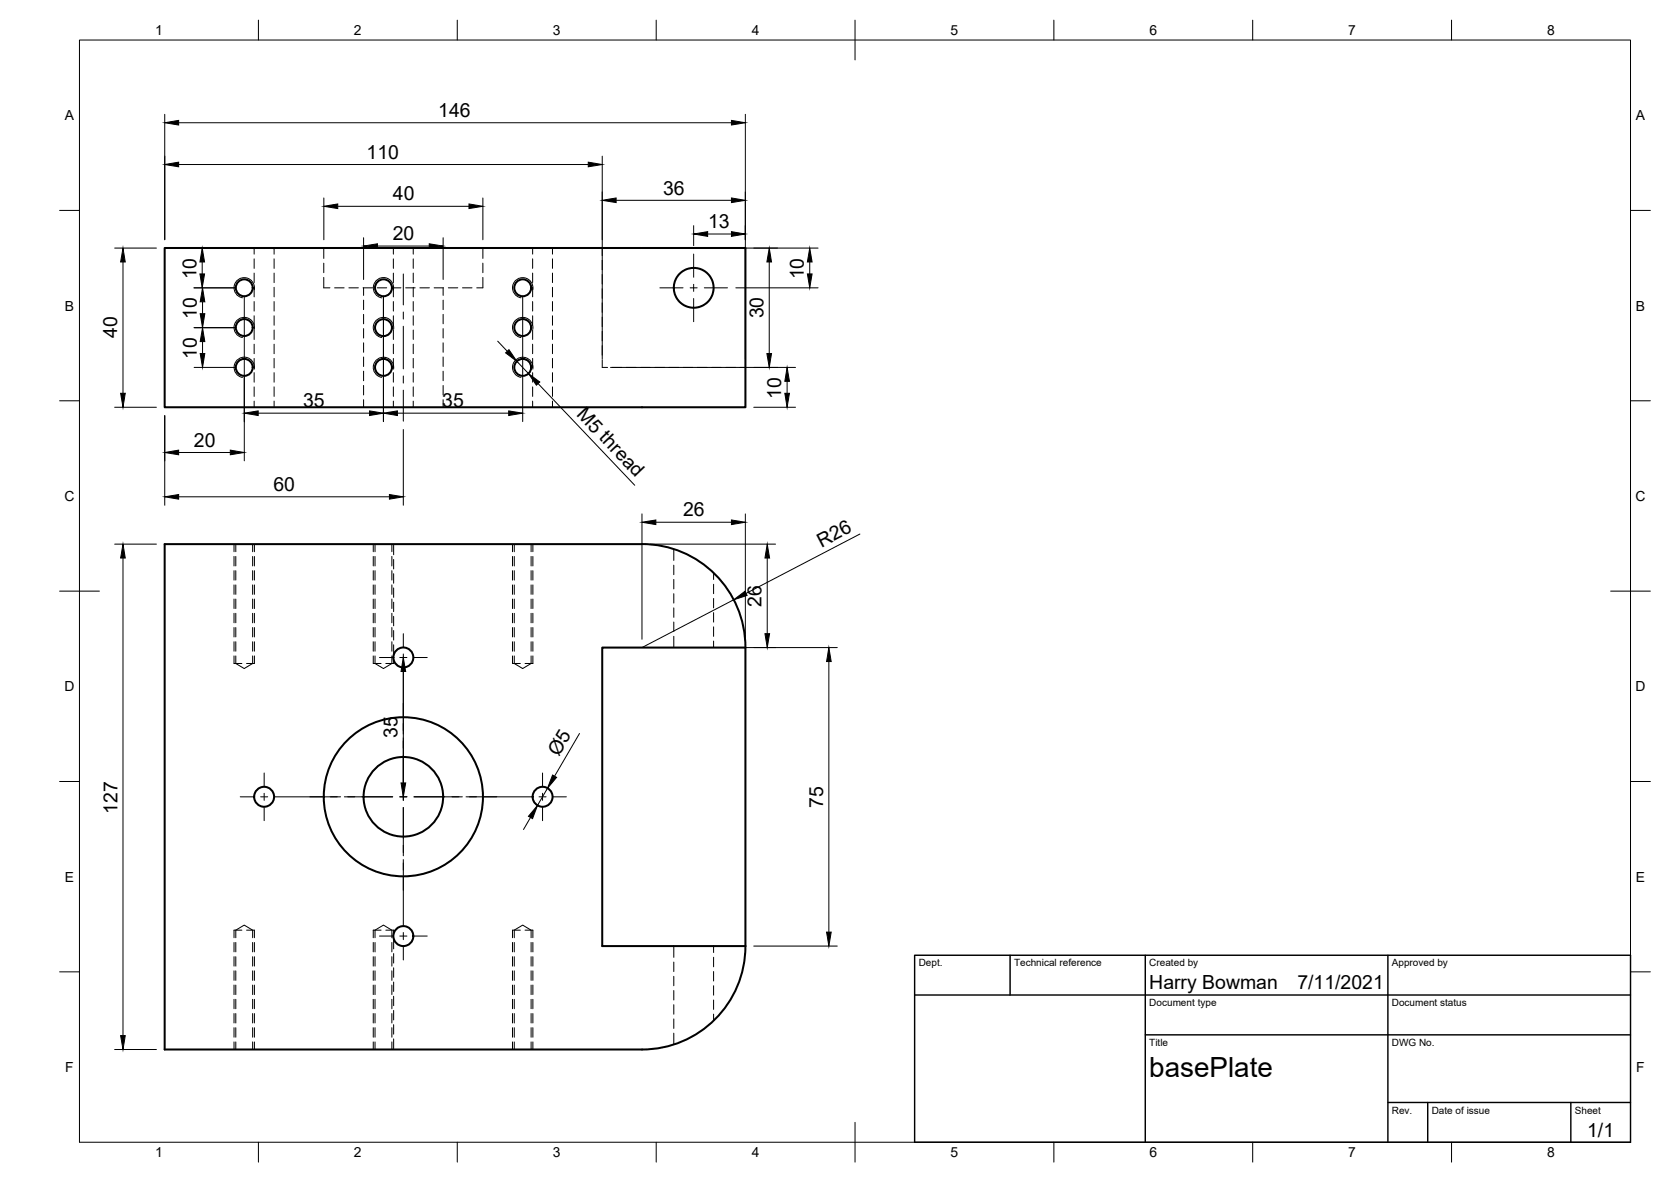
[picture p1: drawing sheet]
<svg xmlns="http://www.w3.org/2000/svg" width="420mm" height="297mm" viewBox="0 0 420 297" stroke-linecap="round" stroke-linejoin="round" font-family="sans-serif">
<!-- layer: Visible -->
<g fill="none" stroke="#000" stroke-width=".51">
<path d="M41.4 62.3h146v40h-146zM187.4 162.7a26 26 0 0 0-26-26h-120v127h120a26 26 0 0 0 26-26M187.4 162.7h-36v75.1h36M187.4 162.7v75.1"/>
<circle cx="61.4" cy="72.3" r="2.13"/>
<circle cx="96.4" cy="72.3" r="2.13"/>
<circle cx="131.4" cy="72.3" r="2.13"/>
<circle cx="174.4" cy="72.3" r="5"/>
<circle cx="61.4" cy="92.3" r="2.13"/>
<circle cx="61.4" cy="82.3" r="2.13"/>
<circle cx="96.4" cy="82.3" r="2.13"/>
<circle cx="96.4" cy="92.3" r="2.13"/>
<circle cx="131.4" cy="92.3" r="2.13"/>
<circle cx="131.4" cy="82.3" r="2.13"/>
<circle cx="101.4" cy="165.2" r="2.51"/>
<circle cx="66.4" cy="200.2" r="2.51"/>
<circle cx="101.4" cy="200.2" r="20"/>
<circle cx="101.4" cy="200.2" r="10"/>
<circle cx="136.4" cy="200.2" r="2.51"/>
<circle cx="101.4" cy="235.2" r="2.51"/>
</g>
<!-- layer: Hidden -->
<g fill="none" stroke="#000" stroke-width=".25">
<path d="M63.9 62.3v1.6M63.9 65.1v2.3M63.9 68.6v2.4M63.9 72.2v2.4M63.9 75.8v2.4M63.9 79.4v2.3M68.9 62.3v1.6M68.9 65.1v2.3M68.9 68.6v2.4M68.9 72.2v2.4M68.9 75.8v2.4M68.9 79.4v2.3"/>
<path d="M81.4 69.7v2.6h1.6M81.4 62.3v2.6M81.4 66.1v2.4M84.1 72.3h2.4M87.7 72.3h2.4M91.3 72.3h2.4M91.4 72.3v1.9M91.4 75.4v2.4M91.4 79v2.4M94.9 72.3h2.3M98.4 72.3h2.4M98.9 62.3v1.6"/>
<path d="M98.9 65.1v2.3M98.9 68.6v2.4M98.9 72.2v2.4M98.9 75.8v2.4M98.9 79.4v2.3M102 72.3h2.4M103.9 62.3v1.6M103.9 65.1v2.3M103.9 68.6v2.4M103.9 72.2v2.4M103.9 75.8v2.4M103.9 79.4v2.3"/>
<path d="M105.6 72.3h2.4M109.2 72.3h2.3M111.4 72.3v1.9M111.4 75.4v2.4M111.4 79v2.4M112.7 72.3h2.4M116.3 72.3h2.4M121.4 69.7v2.6h-1.5M121.4 62.3v2.6M121.4 66.1v2.4M133.9 62.3v1.6M133.9 65.1v2.3"/>
<path d="M133.9 68.6v2.4M133.9 72.2v2.4M133.9 75.8v2.4M133.9 79.4v2.3M138.9 62.3v1.6M138.9 65.1v2.3M138.9 68.6v2.4M138.9 72.2v2.4M138.9 75.8v2.4M138.9 79.4v2.3M151.4 62.3v1.9M151.4 65.4v2.4"/>
<path d="M151.4 69v2.4M151.4 72.6v2.4M151.4 76.1v2.4M151.4 79.7v2.4M63.9 82.9v2.4M63.9 86.5v2.4M63.9 90.1v2.4M63.9 93.6v2.4M63.9 97.2v2.4M68.9 82.9v2.4M68.9 86.5v2.4M68.9 90.1v2.4"/>
<path d="M68.9 93.6v2.4M68.9 97.2v2.4M91.4 82.6v2.3M91.4 86.2v2.3M91.4 89.7v2.4M91.4 93.3v2.4M91.4 96.9v2.4M98.9 82.9v2.4M98.9 86.5v2.4M98.9 90.1v2.4M98.9 93.6v2.4M98.9 97.2v2.4"/>
<path d="M103.9 82.9v2.4M103.9 86.5v2.4M103.9 90.1v2.4M103.9 93.6v2.4M103.9 97.2v2.4M111.4 82.6v2.3M111.4 86.2v2.3M111.4 89.7v2.4M111.4 93.3v2.4M111.4 96.9v2.4M133.9 82.9v2.4M133.9 86.5v2.4"/>
<path d="M133.9 90.1v2.4M133.9 93.6v2.4M133.9 97.2v2.4M138.9 82.9v2.4M138.9 86.5v2.4M138.9 90.1v2.4M138.9 93.6v2.4M138.9 97.2v2.4M151.4 90.4v1.9h1.4M151.4 83.3v2.4M151.4 86.9v2.3M153.9 92.3h2.4"/>
<path d="M157.5 92.3h2.4M161.1 92.3h2.4M164.7 92.3h2.3M168.2 92.3h2.4M171.8 92.3h2.4M175.4 92.3h2.4M178.9 92.3h2.4M182.5 92.3h2.4M186.1 92.3h1.3M63.9 100.8v1.5M68.9 100.8v1.5M91.4 100.4v1.9"/>
<path d="M98.9 100.8v1.5M103.9 100.8v1.5M111.4 100.4v1.9M133.9 100.8v1.5M138.9 100.8v1.5M59.3 136.7v1.9M59.3 139.8v2.4M63.5 136.7v1.9M63.5 139.8v2.4M94.3 136.7v1.9M94.3 139.8v2.4M98.5 136.7v1.9"/>
<path d="M98.5 139.8v2.4M129.3 136.7v1.9M129.3 139.8v2.4M133.5 136.7v1.9M133.5 139.8v2.4M169.4 138v2.9M59.3 143.4v2.4M59.3 147v2.4M59.3 150.5v2.4M59.3 154.1v2.4M59.3 157.7v2.4M63.5 143.4v2.4"/>
<path d="M63.5 147v2.4M63.5 150.5v2.4M63.5 154.1v2.4M63.5 157.7v2.4M94.3 143.4v2.4M94.3 147v2.4M94.3 150.5v2.4M94.3 154.1v2.4M94.3 157.7v2.4M98.5 143.4v2.4M98.5 147v2.4M98.5 150.5v2.4"/>
<path d="M98.5 154.1v2.4M98.5 157.7v2.4M129.3 143.4v2.4M129.3 147v2.4M129.3 150.5v2.4M129.3 154.1v2.4M129.3 157.7v2.4M133.5 143.4v2.4M133.5 147v2.4M133.5 150.5v2.4M133.5 154.1v2.4M133.5 157.7v2.4"/>
<path d="M169.4 142v2.4M169.4 145.6v2.4M169.4 149.2v2.4M169.4 152.8v2.3M169.4 156.3v2.4M169.4 159.9v2.8M179.4 144v1.6M179.4 146.8v2.4M179.4 150.4v2.4M179.4 154v2.3M179.4 157.5v2.4M58.8 166.7h2"/>
<path d="M59.3 164.8v1.9l2.1 1.3 2.1-1.3v-1.9M59.3 161.3v2.3M62 166.7h2M63.5 161.3v2.3M93.9 166.7h1.9M94.3 164.8v1.9l2.1 1.3 2.1-1.3v-1.9M94.3 161.3v2.3M97 166.7h2M98.5 161.3v2.3M128.9 166.7h1.9M129.3 164.8v1.9l2.1 1.3 2.1-1.3v-1.9M129.3 161.3v2.3"/>
<path d="M132 166.7h2M133.5 161.3v2.3M179.4 161.1v1.6M58.8 233.8h2M59.3 235.7v-1.9l2.1-1.3 2.1 1.3v1.9M59.3 236.8v2.4M62 233.8h2M63.5 236.8v2.4M93.9 233.8h1.9M94.3 235.7v-1.9l2.1-1.3 2.1 1.3v1.9M94.3 236.8v2.4M97 233.8h2"/>
<path d="M98.5 236.8v2.4M128.9 233.8h1.9M129.3 235.7v-1.9l2.1-1.3 2.1 1.3v1.9M129.3 236.8v2.4M132 233.8h2M133.5 236.8v2.4M169.4 237.8v2.8M179.4 237.8v1.6M59.3 240.4v2.4M59.3 244v2.4M59.3 247.6v2.3M59.3 251.1v2.4"/>
<path d="M59.3 254.7v2.4M59.3 258.3v2.4M63.5 240.4v2.4M63.5 244v2.4M63.5 247.6v2.3M63.5 251.1v2.4M63.5 254.7v2.4M63.5 258.3v2.4M94.3 240.4v2.4M94.3 244v2.4M94.3 247.6v2.3M94.3 251.1v2.4"/>
<path d="M94.3 254.7v2.4M94.3 258.3v2.4M98.5 240.4v2.4M98.5 244v2.4M98.5 247.6v2.3M98.5 251.1v2.4M98.5 254.7v2.4M98.5 258.3v2.4M129.3 240.4v2.4M129.3 244v2.4M129.3 247.6v2.3M129.3 251.1v2.4"/>
<path d="M129.3 254.7v2.4M129.3 258.3v2.4M133.5 240.4v2.4M133.5 244v2.4M133.5 247.6v2.3M133.5 251.1v2.4M133.5 254.7v2.4M133.5 258.3v2.4M169.4 241.8v2.4M169.4 245.3v2.4M169.4 248.9v2.4M169.4 252.5v2.4"/>
<path d="M169.4 256.1v2.4M169.4 259.6v2.9M179.4 240.6v2.4M179.4 244.1v2.4M179.4 247.7v2.4M179.4 251.3v2.4M179.4 254.9v1.6M59.3 261.8v1.9M63.5 261.8v1.9M94.3 261.8v1.9M98.5 261.8v1.9M129.3 261.8v1.9"/>
<path d="M133.5 261.8v1.9"/>
</g>
<!-- layer: Visible Narrow -->
<path d="M63.9 72.8a2.56 2.56 0 0 0-2-3 2.56 2.56 0 0 0-3 2.1 2.56 2.56 0 0 0 2.1 2.9M98.9 72.8a2.56 2.56 0 0 0-2.1-3 2.56 2.56 0 0 0-2.9 2.1 2.56 2.56 0 0 0 2.1 3M134 72.8a2.56 2.56 0 0 0-2.1-3 2.56 2.56 0 0 0-3 2.1 2.56 2.56 0 0 0 2.1 2.9M63.9 92.8a2.56 2.56 0 0 0-2.1-3 2.56 2.56 0 0 0-2.9 2.1 2.56 2.56 0 0 0 2.1 3M63.9 82.8a2.56 2.56 0 0 0-2-3 2.56 2.56 0 0 0-3 2.1 2.56 2.56 0 0 0 2.1 2.9M99 92.8a2.56 2.56 0 0 0-2.1-3 2.56 2.56 0 0 0-3 2.1 2.56 2.56 0 0 0 2.1 2.9M99 82.8a2.56 2.56 0 0 0-2.1-3 2.56 2.56 0 0 0-3 2.1 2.56 2.56 0 0 0 2.1 2.9M134 82.8a2.56 2.56 0 0 0-2.1-3 2.56 2.56 0 0 0-3 2.1 2.56 2.56 0 0 0 2.1 2.9M134 92.8a2.56 2.56 0 0 0-2.1-3 2.56 2.56 0 0 0-3 2.1 2.56 2.56 0 0 0 2.1 2.9" fill="none" stroke="#000" stroke-width=".25"/>
<!-- layer: Hidden Narrow -->
<g fill="none" stroke="#000" stroke-width=".25">
<path d="M58.8 136.7v1.9M58.8 139.8v2.4M64 136.7v1.9M64 139.8v2.4M93.9 136.7v1.9M93.9 139.8v2.4M99 136.7v2.7M128.9 136.7v1.9M128.9 139.8v2.4M134 136.7v1.9M134 139.8v2.4M58.8 143.4v2.4"/>
<path d="M58.8 147v2.4M58.8 150.5v2.4M58.8 154.1v2.4M58.8 157.7v2.4M64 143.4v2.4M64 147v2.4M64 150.5v2.4M64 154.1v2.4M64 157.7v2.4M93.9 143.4v2.4M93.9 147v2.4M93.9 150.5v2.4"/>
<path d="M93.9 154.1v2.4M93.9 157.7v2.4M99 140.6v2.4M99 144.2v2.4M99 147.8v2.3M99 151.3v2.4M99 154.9v2.4M99 158.5v2.4M128.9 143.4v2.4M128.9 147v2.4M128.9 150.5v2.4M128.9 154.1v2.4"/>
<path d="M128.9 157.7v2.4M134 143.4v2.4M134 147v2.4M134 150.5v2.4M134 154.1v2.4M134 157.7v2.4M58.8 161.3v2.3M58.8 164.8v1.9M64 161.3v2.3M64 164.8v1.9M93.9 161.3v2.3M93.9 164.8v1.9"/>
<path d="M99 162v2.7M99 165.8v.9M128.9 161.3v2.3M128.9 164.8v1.9M134 161.3v2.3M134 164.8v1.9M58.8 233.8v1.9M58.8 236.8v2.4M64 233.8v1.9M64 236.8v2.4M93.9 233.8v1.9M93.9 236.8v2.4"/>
<path d="M99 233.8v.9M99 235.8v2.6M99 239.6v2.4M128.9 233.8v1.9M128.9 236.8v2.4M134 233.8v1.9M134 236.8v2.4M58.8 240.4v2.4M58.8 244v2.4M58.8 247.6v2.3M58.8 251.1v2.4M58.8 254.7v2.4"/>
<path d="M58.8 258.3v2.4M64 240.4v2.4M64 244v2.4M64 247.6v2.3M64 251.1v2.4M64 254.7v2.4M64 258.3v2.4M93.9 240.4v2.4M93.9 244v2.4M93.9 247.6v2.3M93.9 251.1v2.4M93.9 254.7v2.4"/>
<path d="M93.9 258.3v2.4M99 243.2v2.4M99 246.8v2.4M99 250.4v2.3M99 253.9v2.4M99 257.5v2.4M128.9 240.4v2.4M128.9 244v2.4M128.9 247.6v2.3M128.9 251.1v2.4M128.9 254.7v2.4M128.9 258.3v2.4"/>
<path d="M134 240.4v2.4M134 244v2.4M134 247.6v2.3M134 251.1v2.4M134 254.7v2.4M134 258.3v2.4M58.8 261.8v1.9M64 261.8v1.9M93.9 261.8v1.9M99 261.1v2.6M128.9 261.8v1.9M134 261.8v1.9"/>
</g>
<!-- layer: Border -->
<g fill="none" stroke="#000" stroke-width=".25">
<path d="M20 10.1h390v276.9h-390zM65 5.1v5M115 5.1v5M165 5.1v5M215 5.1v10M265 5.1v5M315 5.1v5M365 5.1v5M15 52.9h5M410 52.9h5M15 100.7h5M410 100.7h5"/>
<path d="M15 148.6h10M405 148.6h10M15 196.4h5M410 196.4h5M15 244.2h5M410 244.2h5M65 287v5M115 287v5M165 287v5M215 282.1v9.9M265 287v5M315 287v5"/>
<path d="M365 287v5"/>
</g>
<!-- layer: TitleBlock -->
<path d="M230 240.1h180v46.9h-180zM230 250h180M254 240.1v9.9M288 240.1v46.9M349 240.1v46.9M288 260.1h122M349 277.1h61M359 277.1v9.9M395 277.1v9.9" fill="none" stroke="#000" stroke-width=".36"/>
<!-- layer: Dimensions -->
<g fill="none" stroke="#000" stroke-width=".25">
<path d="M41.4 28.7v31.5M44.9 30.8h139M151.4 39.3v50.9M187.4 28.7v61.5M44.9 41.3h103M81.4 49.7v10.5M84.9 51.8h33M91.4 59.7v10.5M111.4 59.7v10.5M121.4 49.7v10.5M154.9 50.3h29M174.4 56.7v5"/>
<path d="M177.9 58.8h6M28.8 62.3h10.5M30.9 65.8v33M48.7 62.3h2.9M48.7 72.3h10.6M50.8 65.8v3M50.9 75.8v3M61.4 74.4v41.4M94.9 61.8h13M96.4 74.4v31.5M131.4 74.4v31.5M153.5 62.3h52.2"/>
<path d="M185 72.3h20.7M193.4 65.8v23M203.6 65.8v3M48.8 92.3h10.5M48.8 82.3h10.5M50.9 85.8v3M125.1 85.7l2.5 2.6M130 90.8l2.9 3.1M135.3 96.4l24.3 25.5M153.5 92.3h46.5M197.9 95.8v3M28.8 102.3h10.5"/>
<path d="M41.4 104.4v22.6M44.9 113.7h13M64.9 103.8h28M99.9 103.8h28M101.4 107.9v19.1M189.5 102.3h10.5M28.8 136.7h10.5M44.9 124.8h53M161.4 129.1v31.5M163.5 136.7h31.5M164.9 131.2h19M187.4 129.1v31.5"/>
<path d="M216.2 134.2l-28.6 14.9M30.9 140.2v120.1M184.5 150.7l-23.1 12M192.9 140.2v19M101.4 168.7v28.1M163.5 162.7h47M208.4 166.3v67.9M137.7 198.1l-2.6 4.3M145.7 184.3l-6.3 10.8M133.4 205.4l-1.8 3.1M189.5 237.8h21M28.8 263.7h10.5"/>
</g>
<g fill="#000" stroke="#000" stroke-width=".25">
<path d="M41.4 30.8l3.5-.5v1.1zM183.9 30.3l3.5 .5-3.5 .6zM41.4 41.3l3.5-.5v1.1zM81.4 51.8l3.5-.5v1.1zM117.9 51.3l3.5 .5-3.5 .6zM147.9 40.8l3.5 .5-3.5 .6zM151.4 50.3l3.5-.6v1.2zM174.4 58.8l3.5-.6v1.2zM183.9 49.7l3.5 .6-3.5 .6zM183.9 58.2l3.5 .6-3.5 .6zM30.9 62.3l.6 3.5h-1.2zM50.3 68.8h1.1l-.6 3.5z"/>
<path d="M50.8 62.3l.6 3.5h-1.1zM50.9 72.3l.6 3.5h-1.2zM50.3 78.8h1.2l-.6 3.5zM91.4 61.8l3.5-.5v1.1zM107.9 61.3l3.5 .5-3.5 .6zM193.4 62.3l.6 3.5h-1.2zM203.6 62.3l.6 3.5h-1.2zM203 68.8h1.2l-.6 3.5zM30.3 98.8h1.2l-.6 3.5zM50.9 82.3l.6 3.5h-1.2zM50.3 88.8h1.2l-.6 3.5zM127.1 88.7l.9-.8 2 2.9z"/>
<path d="M132.9 93.9l2.8 2.1-.8 .8zM192.8 88.8h1.2l-.6 3.5zM197.9 92.3l.6 3.5h-1.2zM197.3 98.8h1.2l-.6 3.5zM41.4 113.7l3.5-.6v1.2zM57.9 113.1l3.5 .6-3.5 .6zM61.4 103.8l3.5-.5v1.1zM92.9 103.3l3.5 .5-3.5 .6zM96.4 103.8l3.5-.5v1.1zM127.9 103.3l3.5 .5-3.5 .6zM41.4 124.8l3.5-.5v1.1zM97.9 124.3l3.5 .5-3.5 .6z"/>
<path d="M161.4 131.2l3.5-.5v1.1zM183.9 130.7l3.5 .5-3.5 .6zM30.9 136.7l.6 3.5h-1.2zM184.5 150.7l2.8-2.1 .6 1zM192.9 136.7l.6 3.5h-1.2zM192.3 159.2h1.2l-.6 3.5zM101.4 165.2l.6 3.5h-1.2zM208.4 162.7l.6 3.6h-1.2zM100.8 196.8h1.2l-.6 3.4zM138.9 194.8l1.1 .6-2.3 2.7zM135.1 202.4l-1.2 3.3-1-.6zM207.8 234.2h1.2l-.6 3.6z"/>
<path d="M30.3 260.3h1.2l-.6 3.4z"/>
</g>
<!-- layer: Center Lines -->
<g fill="none" stroke="#000" stroke-width=".25">
<path d="M101.4 68.8v7.8M101.4 78.4v1.8M165.9 72.3h5.8M173.5 72.3h1.8M174.4 63.8v5.9M174.4 71.4v1.8M174.4 75v5.8M177.1 72.3h5.8M101.4 82v10.7M101.4 94.5v1.8M101.4 98.1v7.7M101.4 159.2v3.4"/>
<path d="M95.4 165.2h3.3M100.5 165.2h1.8M101.4 164.3v1.8M101.4 167.9v16.6M104.1 165.2h3.3M66.4 194.3v3.3M66.4 199.4v1.7M101.4 185.4v12.2M101.4 199.4v1.7M136.4 194.3v3.3M136.4 199.4v1.7M60.4 200.2h3.3"/>
<path d="M65.5 200.2h1.8M66.4 202.9v3.3M69.1 200.2h16.5M86.6 200.2h12.1M100.5 200.2h1.8M101.4 202.9v12.2M101.4 216v16.6M104.1 200.2h12.1M117.2 200.2h16.5M135.5 200.2h1.8M136.4 202.9v3.3M139.1 200.2h3.3"/>
<path d="M95.4 235.2h3.3M100.5 235.2h1.8M101.4 234.3v1.8M101.4 237.9v3.3M104.1 235.2h3.3"/>
</g>
<text font-size="7" x="289" y="270.6">basePlate</text>
<g font-size="4.9">
<text x="110.2" y="29.4">146</text>
<text x="92.2" y="39.9">110</text>
<text x="98.8" y="50.4">40</text>
<text x="166.7" y="48.9">36</text>
<text x="178" y="57.3">13</text>
<text x="98.7" y="60.4">20</text>
<text x="49.4" y="70.2" transform="rotate(-90 49.4 70.2)">10</text>
<text x="202.1" y="70.2" transform="rotate(-90 202.1 70.2)">10</text>
<text x="49.5" y="80.2" transform="rotate(-90 49.5 80.2)">10</text>
<text x="192" y="80" transform="rotate(-90 192 80)">30</text>
<text x="29.5" y="85" transform="rotate(-90 29.5 85)">40</text>
<text x="49.5" y="90.2" transform="rotate(-90 49.5 90.2)">10</text>
<text x="196.4" y="100.2" transform="rotate(-90 196.4 100.2)">10</text>
<text x="76.2" y="102.4">35</text>
<text x="111.2" y="102.4">35</text>
<text x="144.8" y="104.3" transform="rotate(46 144.8 104.3)">M5 thread</text>
<text x="48.7" y="112.3">20</text>
<text x="68.7" y="123.4">60</text>
<text x="171.7" y="129.8">26</text>
<text x="206.5" y="137.6" transform="rotate(-28 206.5 137.6)">R26</text>
<text x="191.5" y="152.4" transform="rotate(-90 191.5 152.4)">26</text>
<text x="99.9" y="185.5" transform="rotate(-90 99.9 185.5)">35</text>
<text x="140.5" y="190.2" transform="rotate(-60 140.5 190.2)">Ø5</text>
<text x="206.9" y="203" transform="rotate(-90 206.9 203)">75</text>
<text x="29.5" y="204.5" transform="rotate(-90 29.5 204.5)">127</text>
<text x="289" y="248.5">Harry Bowman</text>
<text x="326.2" y="248.5">7/11/2021</text>
<text x="399.1" y="285.7">1/1</text>
</g>
<g font-size="3.5">
<text x="39" y="8.8">1</text>
<text x="89" y="8.8">2</text>
<text x="139" y="8.8">3</text>
<text x="189" y="8.8">4</text>
<text x="239" y="8.8">5</text>
<text x="289" y="8.8">6</text>
<text x="339" y="8.8">7</text>
<text x="389" y="8.8">8</text>
<text x="16.3" y="30.2">A</text>
<text x="411.3" y="30.2">A</text>
<text x="16.3" y="78">B</text>
<text x="411.3" y="78">B</text>
<text x="16.2" y="125.9">C</text>
<text x="411.2" y="125.9">C</text>
<text x="16.2" y="173.7">D</text>
<text x="411.2" y="173.7">D</text>
<text x="16.3" y="221.6">E</text>
<text x="411.3" y="221.6">E</text>
<text x="16.4" y="269.4">F</text>
<text x="411.4" y="269.4">F</text>
<text x="39" y="290.8">1</text>
<text x="89" y="290.8">2</text>
<text x="139" y="290.8">3</text>
<text x="189" y="290.8">4</text>
<text x="239" y="290.8">5</text>
<text x="289" y="290.8">6</text>
<text x="339" y="290.8">7</text>
<text x="389" y="290.8">8</text>
</g>
<g font-size="2.5">
<text x="231" y="242.9">Dept.</text>
<text x="255" y="242.9">Technical reference</text>
<text x="289" y="242.9">Created by</text>
<text x="350" y="242.9">Approved by</text>
<text x="289" y="252.8">Document type</text>
<text x="350" y="252.8">Document status</text>
<text x="289" y="262.9">Title</text>
<text x="350" y="262.9">DWG No.</text>
<text x="350" y="279.9">Rev.</text>
<text x="360" y="279.9">Date of issue</text>
<text x="396" y="279.9">Sheet</text>
</g>
</svg>
